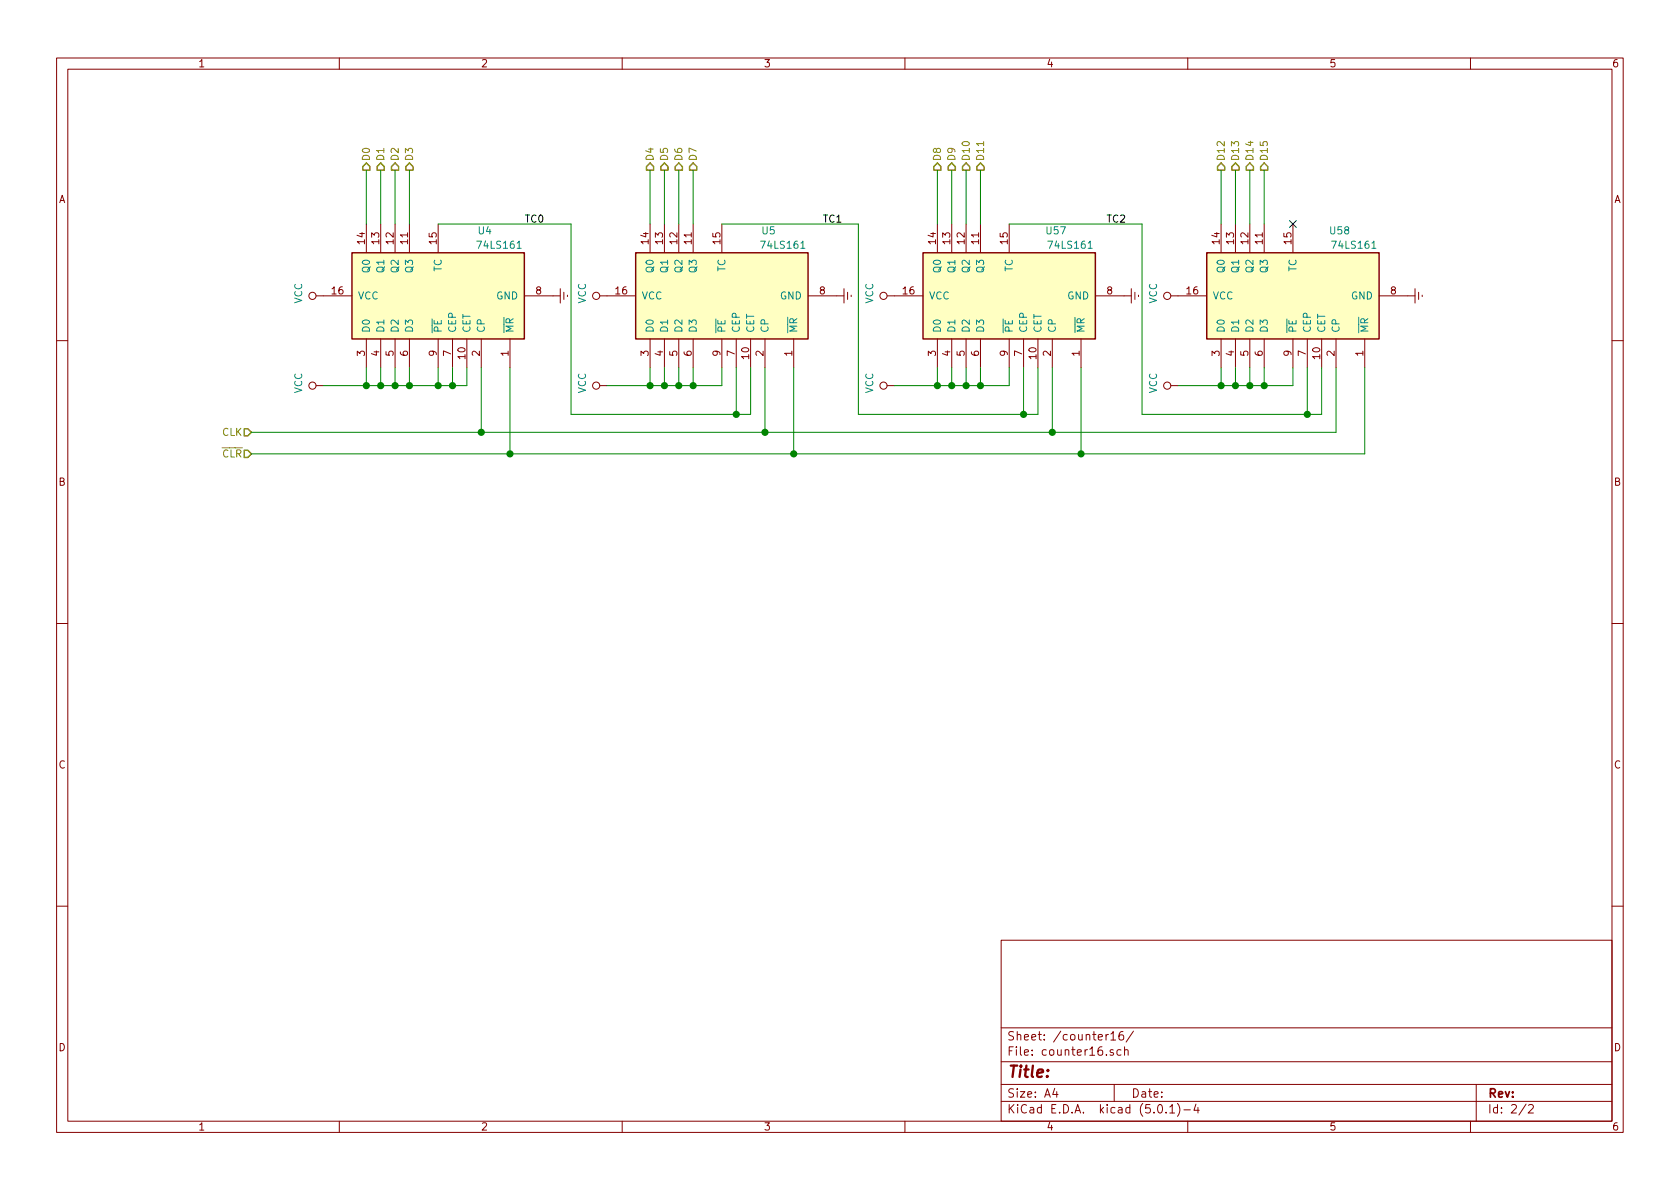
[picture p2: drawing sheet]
<svg xmlns="http://www.w3.org/2000/svg" width="297mm" height="210mm" viewBox="0 0 297 210" stroke-linecap="round" stroke-linejoin="round" font-family="sans-serif">
<g fill="none" stroke="#840000" stroke-width=".18">
<path d="M10 10.3h277v189.9h-277zM12 12.2h273v186.1h-273zM60 10.3v1.9M110 10.3v1.9M160 10.3v1.9M210 10.3v1.9M260 10.3v1.9M64.8 39.6v5.1M67.3 39.6v5.1M69.8 39.6v5.1M72.4 39.6v5.1M77.5 39.6v5.1"/>
<path d="M114.9 39.6v5.1M117.5 39.6v5.1M120 39.6v5.1M122.6 39.6v5.1M127.6 39.6v5.1M165.7 39.6v5.1M168.3 39.6v5.1M170.8 39.6v5.1M173.4 39.6v5.1M178.4 39.6v5.1M215.9 39.6v5.1M218.4 39.6v5.1"/>
<path d="M221 39.6v5.1M223.5 39.6v5.1M228.6 39.6v5.1M55.9 52.3h6.3M64.8 59.9v5.1M67.3 59.9v5.1M69.8 59.9v5.1M72.4 59.9v5.1M77.5 59.9v5.1M80 59.9v5.1M82.5 59.9v5.1M85.1 59.9v5.1"/>
<path d="M90.2 59.9v5.1M92.7 52.3h6.4M99.1 51v2.6M99.7 51.7v1.3M100.3 52.2v.2M106 52.3h6.4M114.9 59.9v5.1M117.5 59.9v5.1M120 59.9v5.1M122.6 59.9v5.1M127.6 59.9v5.1M130.2 59.9v5.1"/>
<path d="M132.7 59.9v5.1M135.3 59.9v5.1M140.3 59.9v5.1M142.9 52.3h6.3M149.2 51v2.6M149.9 51.7v1.3M150.5 52.2v.2M156.8 52.3h6.4M165.7 59.9v5.1M168.3 59.9v5.1M170.8 59.9v5.1M173.4 59.9v5.1"/>
<path d="M178.4 59.9v5.1M181 59.9v5.1M183.5 59.9v5.1M186.1 59.9v5.1M191.1 59.9v5.1M193.7 52.3h6.3M200 51v2.6M200.7 51.7v1.3M201.3 52.2v.2M207 52.3h6.4M215.9 59.9v5.1M218.4 59.9v5.1"/>
<path d="M221 59.9v5.1M223.5 59.9v5.1M228.6 59.9v5.1M231.1 59.9v5.1M233.7 59.9v5.1M236.2 59.9v5.1M241.3 59.9v5.1M243.8 52.3h6.4M250.2 51v2.6M250.8 51.7v1.3M251.5 52.2v.2M10 60.2h2"/>
<path d="M55.9 68.2h1.2M106 68.2h1.3M156.8 68.2h1.3M207 68.2h1.3M285 60.2h2M10 110.3h2M285 110.3h2M10 160.2h2M177 166.3h108v32h-108zM285 160.2h2M60 198.3v1.9M110 198.3v1.9"/>
<path d="M160 198.3v1.9M177 194.8h108M177 191.8h108M177 187.8h108M177 181.8h108M186.5 192.5l-.4 1h1M186.8 193v1M196 182.9l-.3 .1-.1 .2M196.4 182.8l.4-.4v1.5M196.4 183.9h.9M196.8 185.7l-.3-.1-.2 .2v.2l.5 .2v.3h-.5M197 191.8v3"/>
<path d="M198.2 185.7l-.4-.1-.3 .3 .1 .6h.6M198.6 182.4a.59 .59 0 0 0-.8 .7v.5l.2 .2 .4 .1 .2-.1 .1-.5-.1-.2-.5-.1-.3 .3M198.8 185.7l.3-.1 .3 .1 .1 .9M198.8 185.1v1.5M200.4 182.3l-1.3 2M204.8 195.5l.4-.2a.94 .94 0 0 1 0 1.5 .79 .79 0 0 1-.4-1.3zM206.2 196.7v.1M206.8 195.8l.5-.5v1.5M206.8 196.8h.9M208.2 195.1a1.71 1.71 0 0 1 0 2.3M209.3 196.3h1.2M210 198.3v1.9"/>
<path d="M211.5 195.2l-.4 1.1h.9M211.8 195.8v1M260 198.3v1.9M261 191.8v6.5M269.8 195.2l-1.2 2M270.3 195.5l.2-.2h.3l.3 .5-.9 1h.9"/>
<circle cx="55.2" cy="52.3" r=".63"/>
<circle cx="105.4" cy="52.3" r=".63"/>
<circle cx="156.2" cy="52.3" r=".63"/>
<circle cx="206.4" cy="52.3" r=".63"/>
<circle cx="55.2" cy="68.2" r=".63"/>
<circle cx="105.4" cy="68.2" r=".63"/>
<circle cx="156.2" cy="68.2" r=".63"/>
<circle cx="206.4" cy="68.2" r=".63"/>
</g>
<g fill="#ffffc2" stroke="#ffffc2" stroke-width=".18">
<path d="M62.2 44.7h30.5v15.2h-30.5z"/>
<path d="M112.4 44.7h30.5v15.2h-30.5z"/>
<path d="M163.2 44.7h30.5v15.2h-30.5z"/>
<path d="M213.4 44.7h30.4v15.2h-30.4z"/>
</g>
<path d="M62.2 44.7h30.5v15.2h-30.5zM112.4 44.7h30.5v15.2h-30.5zM163.2 44.7h30.5v15.2h-30.5zM213.4 44.7h30.4v15.2h-30.4z" fill="none" stroke="#840000" stroke-width=".25"/>
<path d="M91.4 43.9h.8M141.6 43.9h.7M192.4 43.9h.7M242.6 43.9h.7" fill="none" stroke="#008484" stroke-width=".18"/>
<g fill="none" stroke="#008400" stroke-width=".18">
<path d="M64.8 30.1v9.5M67.3 30.1v9.5M69.8 30.1v9.5M72.4 30.1v9.5M77.5 39.6h23.5v33.7h31.7v-8.3M114.9 30.1v9.5M117.5 30.1v9.5M120 30.1v9.5M122.6 30.1v9.5M127.6 39.6h24.2v33.7h31.7v-8.3M165.7 30.1v9.5M168.3 30.1v9.5"/>
<path d="M170.8 30.1v9.5M173.4 30.1v9.5M178.4 39.6h23.5v33.7h31.8v-8.3M215.9 30.1v9.5M218.4 30.1v9.5M221 30.1v9.5M223.5 30.1v9.5M64.8 65v3.2M67.3 65v3.2M69.8 65v3.2M72.4 65v3.2M77.5 65v3.2"/>
<path d="M80 65v3.2M82.5 65v3.2h-25.4M85.1 65v11.4M90.2 65v15.3M114.9 65v3.2M117.5 65v3.2M120 65v3.2M122.6 65v3.2M127.6 65v3.2h-20.3M130.2 65v8.3M135.3 65v11.4M140.3 65v15.3"/>
<path d="M165.7 65v3.2M168.3 65v3.2M170.8 65v3.2M173.4 65v3.2M178.4 65v3.2h-20.3M181 65v8.3M186.1 65v11.4M191.1 65v15.3M215.9 65v3.2M218.4 65v3.2M221 65v3.2M223.5 65v3.2"/>
<path d="M228.6 65v3.2h-20.3M231.1 65v8.3M236.2 65v11.4h-191.8M241.3 65v15.3h-196.9"/>
</g>
<g fill="#008400" stroke="#008400" stroke-width=".25">
<circle cx="64.8" cy="68.2" r=".51"/>
<circle cx="67.3" cy="68.2" r=".51"/>
<circle cx="69.9" cy="68.2" r=".51"/>
<circle cx="72.4" cy="68.2" r=".51"/>
<circle cx="77.5" cy="68.2" r=".51"/>
<circle cx="80" cy="68.2" r=".51"/>
<circle cx="114.9" cy="68.2" r=".51"/>
<circle cx="117.5" cy="68.2" r=".51"/>
<circle cx="120" cy="68.2" r=".51"/>
<circle cx="122.6" cy="68.2" r=".51"/>
<circle cx="165.7" cy="68.2" r=".51"/>
<circle cx="168.3" cy="68.2" r=".51"/>
<circle cx="170.8" cy="68.2" r=".51"/>
<circle cx="173.4" cy="68.2" r=".51"/>
<circle cx="215.9" cy="68.2" r=".51"/>
<circle cx="218.4" cy="68.2" r=".51"/>
<circle cx="221" cy="68.2" r=".51"/>
<circle cx="223.5" cy="68.2" r=".51"/>
<circle cx="231.1" cy="73.3" r=".51"/>
<circle cx="130.2" cy="73.3" r=".51"/>
<circle cx="181" cy="73.3" r=".51"/>
<circle cx="186.1" cy="76.4" r=".51"/>
<circle cx="85.1" cy="76.4" r=".51"/>
<circle cx="191.1" cy="80.3" r=".51"/>
<circle cx="135.3" cy="76.4" r=".51"/>
<circle cx="140.3" cy="80.3" r=".51"/>
<circle cx="90.2" cy="80.3" r=".51"/>
</g>
<g fill="none" stroke="#848400" stroke-width=".25">
<path d="M64.1 29.5l.7-.7 .6 .7v.6h-1.3zM67.3 28.8l.6 .7v.6h-1.2v-.6zM69.8 28.8l.7 .7v.6h-1.3v-.6zM72.4 28.8l.6 .7v.6h-1.2v-.6zM114.9 28.8l.7 .7v.6h-1.3v-.6zM117.5 28.8l.6 .7v.6h-1.3v-.6zM119.4 29.5l.6-.7 .6 .7v.6h-1.2zM122.6 28.8l.6 .7v.6h-1.3v-.6zM165.7 28.8l.7 .7v.6h-1.3v-.6zM168.3 28.8l.6 .7v.6h-1.3v-.6zM170.8 28.8l.6 .7v.6h-1.2v-.6zM173.4 28.8l.6 .7v.6h-1.3v-.6z"/>
<path d="M215.9 28.8l.6 .7v.6h-1.2v-.6zM218.4 28.8l.7 .7v.6h-1.3v-.6zM221 28.8l.6 .7v.6h-1.3v-.6zM223.5 28.8l.7 .7v.6h-1.3v-.6zM43.2 75.8h.6l.6 .6-.6 .7h-.6zM43.2 79.6h.6l.6 .7-.6 .6h-.6z"/>
</g>
<path d="M173.9 25v.7" fill="none" stroke="#848400" stroke-width=".18"/>
<path d="M228 39l1.2 1.2M229.2 39l-1.2 1.2" fill="none" stroke="#000084" stroke-width=".18"/>
<text font-size="2.8" fill="#840000" x="178" y="190.5">Title:</text>
<g font-size="2.1" fill="#840000">
<text x="178" y="184">Sheet: /counter16/</text>
<text x="178" y="186.7">File: counter16.sch</text>
<text x="178" y="196.9">KiCad E.D.A. kicad (5.0.1)-4</text>
<text x="178" y="194.1">Size: A4</text>
<text x="200" y="194.1">Date:</text>
<text x="263" y="194.1">Rev:</text>
<text x="263" y="196.9">Id: 2/2</text>
</g>
<g font-size="1.8" fill="#840000">
<text x="35" y="11.9">1</text>
<text x="85" y="11.9">2</text>
<text x="135" y="11.9">3</text>
<text x="185" y="11.9">4</text>
<text x="235" y="11.9">5</text>
<text x="285" y="11.9">6</text>
<text x="10.4" y="35.9">A</text>
<text x="285.4" y="35.9">A</text>
<text x="64.5" y="43.1" transform="rotate(-90 64.5 43.1)">14</text>
<text x="67.1" y="43.1" transform="rotate(-90 67.1 43.1)">13</text>
<text x="69.6" y="43.1" transform="rotate(-90 69.6 43.1)">12</text>
<text x="72.1" y="43.1" transform="rotate(-90 72.1 43.1)">11</text>
<text x="77.2" y="43.1" transform="rotate(-90 77.2 43.1)">15</text>
<text x="114.7" y="43.1" transform="rotate(-90 114.7 43.1)">14</text>
<text x="117.2" y="43.1" transform="rotate(-90 117.2 43.1)">13</text>
<text x="119.8" y="43.1" transform="rotate(-90 119.8 43.1)">12</text>
<text x="122.3" y="43.1" transform="rotate(-90 122.3 43.1)">11</text>
<text x="127.4" y="43.1" transform="rotate(-90 127.4 43.1)">15</text>
<text x="165.5" y="43.1" transform="rotate(-90 165.5 43.1)">14</text>
<text x="168" y="43.1" transform="rotate(-90 168 43.1)">13</text>
<text x="170.6" y="43.1" transform="rotate(-90 170.6 43.1)">12</text>
<text x="173.1" y="43.1" transform="rotate(-90 173.1 43.1)">11</text>
<text x="178.2" y="43.1" transform="rotate(-90 178.2 43.1)">15</text>
<text x="215.6" y="43.1" transform="rotate(-90 215.6 43.1)">14</text>
<text x="218.2" y="43.1" transform="rotate(-90 218.2 43.1)">13</text>
<text x="220.7" y="43.1" transform="rotate(-90 220.7 43.1)">12</text>
<text x="223.3" y="43.1" transform="rotate(-90 223.3 43.1)">11</text>
<text x="228.3" y="43.1" transform="rotate(-90 228.3 43.1)">15</text>
<text x="58.7" y="52.1">16</text>
<text x="94.8" y="52.1">8</text>
<text x="108.9" y="52.1">16</text>
<text x="144.9" y="52.1">8</text>
<text x="159.7" y="52.1">16</text>
<text x="195.7" y="52.1">8</text>
<text x="209.9" y="52.1">16</text>
<text x="245.9" y="52.1">8</text>
<text x="64.5" y="63" transform="rotate(-90 64.5 63)">3</text>
<text x="67.1" y="63" transform="rotate(-90 67.1 63)">4</text>
<text x="69.6" y="63" transform="rotate(-90 69.6 63)">5</text>
<text x="72.1" y="63" transform="rotate(-90 72.1 63)">6</text>
<text x="77.2" y="63" transform="rotate(-90 77.2 63)">9</text>
<text x="79.8" y="63" transform="rotate(-90 79.8 63)">7</text>
<text x="82.3" y="63.4" transform="rotate(-90 82.3 63.4)">10</text>
<text x="84.8" y="63" transform="rotate(-90 84.8 63)">2</text>
<text x="89.9" y="63" transform="rotate(-90 89.9 63)">1</text>
<text x="114.7" y="63" transform="rotate(-90 114.7 63)">3</text>
<text x="117.2" y="63" transform="rotate(-90 117.2 63)">4</text>
<text x="119.8" y="63" transform="rotate(-90 119.8 63)">5</text>
<text x="122.3" y="63" transform="rotate(-90 122.3 63)">6</text>
<text x="127.4" y="63" transform="rotate(-90 127.4 63)">9</text>
<text x="129.9" y="63" transform="rotate(-90 129.9 63)">7</text>
<text x="132.5" y="63.4" transform="rotate(-90 132.5 63.4)">10</text>
<text x="135" y="63" transform="rotate(-90 135 63)">2</text>
<text x="140.1" y="63" transform="rotate(-90 140.1 63)">1</text>
<text x="165.5" y="63" transform="rotate(-90 165.5 63)">3</text>
<text x="168" y="63" transform="rotate(-90 168 63)">4</text>
<text x="170.6" y="63" transform="rotate(-90 170.6 63)">5</text>
<text x="173.1" y="63" transform="rotate(-90 173.1 63)">6</text>
<text x="178.2" y="63" transform="rotate(-90 178.2 63)">9</text>
<text x="180.7" y="63" transform="rotate(-90 180.7 63)">7</text>
<text x="183.3" y="63.4" transform="rotate(-90 183.3 63.4)">10</text>
<text x="185.8" y="63" transform="rotate(-90 185.8 63)">2</text>
<text x="190.9" y="63" transform="rotate(-90 190.9 63)">1</text>
<text x="215.6" y="63" transform="rotate(-90 215.6 63)">3</text>
<text x="218.2" y="63" transform="rotate(-90 218.2 63)">4</text>
<text x="220.7" y="63" transform="rotate(-90 220.7 63)">5</text>
<text x="223.3" y="63" transform="rotate(-90 223.3 63)">6</text>
<text x="228.3" y="63" transform="rotate(-90 228.3 63)">9</text>
<text x="230.9" y="63" transform="rotate(-90 230.9 63)">7</text>
<text x="233.4" y="63.4" transform="rotate(-90 233.4 63.4)">10</text>
<text x="236" y="63" transform="rotate(-90 236 63)">2</text>
<text x="241" y="63" transform="rotate(-90 241 63)">1</text>
<text x="10.4" y="85.9">B</text>
<text x="285.4" y="85.9">B</text>
<text x="10.4" y="135.9">C</text>
<text x="285.4" y="135.9">C</text>
<text x="10.4" y="185.9">D</text>
<text x="285.4" y="185.9">D</text>
<text x="35" y="199.9">1</text>
<text x="85" y="199.9">2</text>
<text x="135" y="199.9">3</text>
<text x="185" y="199.9">4</text>
<text x="235" y="199.9">5</text>
<text x="285" y="199.9">6</text>
</g>
<g font-size="1.8" fill="#848400">
<text x="65.4" y="28.6" transform="rotate(-90 65.4 28.6)">D0</text>
<text x="67.9" y="28.6" transform="rotate(-90 67.9 28.6)">D1</text>
<text x="70.5" y="28.6" transform="rotate(-90 70.5 28.6)">D2</text>
<text x="73" y="28.6" transform="rotate(-90 73 28.6)">D3</text>
<text x="115.6" y="28.6" transform="rotate(-90 115.6 28.6)">D4</text>
<text x="118.1" y="28.6" transform="rotate(-90 118.1 28.6)">D5</text>
<text x="120.6" y="28.6" transform="rotate(-90 120.6 28.6)">D6</text>
<text x="123.2" y="28.6" transform="rotate(-90 123.2 28.6)">D7</text>
<text x="166.4" y="28.6" transform="rotate(-90 166.4 28.6)">D8</text>
<text x="168.9" y="28.6" transform="rotate(-90 168.9 28.6)">D9</text>
<text x="171.4" y="28.6" transform="rotate(-90 171.4 28.6)">D10</text>
<text x="174" y="28.6" transform="rotate(-90 174 28.6)">D11</text>
<text x="216.5" y="28.6" transform="rotate(-90 216.5 28.6)">D12</text>
<text x="219.1" y="28.6" transform="rotate(-90 219.1 28.6)">D13</text>
<text x="221.6" y="28.6" transform="rotate(-90 221.6 28.6)">D14</text>
<text x="224.2" y="28.6" transform="rotate(-90 224.2 28.6)">D15</text>
<text x="39.3" y="77.1">CLK</text>
<text x="39.3" y="80.9">CLR</text>
</g>
<g font-size="1.8" fill="#008484">
<text x="84.6" y="41.4">U4</text>
<text x="134.8" y="41.4">U5</text>
<text x="185.1" y="41.4">U57</text>
<text x="235.2" y="41.4">U58</text>
<text x="84.7" y="44">74LS161</text>
<text x="134.8" y="44">74LS161</text>
<text x="185.6" y="44">74LS161</text>
<text x="235.8" y="44">74LS161</text>
<text x="53.4" y="53.7" transform="rotate(-90 53.4 53.7)">VCC</text>
<text x="63.2" y="53">VCC</text>
<text x="65.4" y="48.1" transform="rotate(-90 65.4 48.1)">Q0</text>
<text x="67.9" y="48.1" transform="rotate(-90 67.9 48.1)">Q1</text>
<text x="70.5" y="48.1" transform="rotate(-90 70.5 48.1)">Q2</text>
<text x="73" y="48.1" transform="rotate(-90 73 48.1)">Q3</text>
<text x="78.1" y="48.1" transform="rotate(-90 78.1 48.1)">TC</text>
<text x="87.8" y="53">GND</text>
<text x="103.6" y="53.7" transform="rotate(-90 103.6 53.7)">VCC</text>
<text x="113.4" y="53">VCC</text>
<text x="115.6" y="48.1" transform="rotate(-90 115.6 48.1)">Q0</text>
<text x="118.1" y="48.1" transform="rotate(-90 118.1 48.1)">Q1</text>
<text x="120.6" y="48.1" transform="rotate(-90 120.6 48.1)">Q2</text>
<text x="123.2" y="48.1" transform="rotate(-90 123.2 48.1)">Q3</text>
<text x="128.3" y="48.1" transform="rotate(-90 128.3 48.1)">TC</text>
<text x="137.9" y="53">GND</text>
<text x="154.4" y="53.7" transform="rotate(-90 154.4 53.7)">VCC</text>
<text x="164.2" y="53">VCC</text>
<text x="166.4" y="48.1" transform="rotate(-90 166.4 48.1)">Q0</text>
<text x="168.9" y="48.1" transform="rotate(-90 168.9 48.1)">Q1</text>
<text x="171.4" y="48.1" transform="rotate(-90 171.4 48.1)">Q2</text>
<text x="174" y="48.1" transform="rotate(-90 174 48.1)">Q3</text>
<text x="179.1" y="48.1" transform="rotate(-90 179.1 48.1)">TC</text>
<text x="188.7" y="53">GND</text>
<text x="204.6" y="53.7" transform="rotate(-90 204.6 53.7)">VCC</text>
<text x="214.4" y="53">VCC</text>
<text x="216.5" y="48.1" transform="rotate(-90 216.5 48.1)">Q0</text>
<text x="219.1" y="48.1" transform="rotate(-90 219.1 48.1)">Q1</text>
<text x="221.6" y="48.1" transform="rotate(-90 221.6 48.1)">Q2</text>
<text x="224.2" y="48.1" transform="rotate(-90 224.2 48.1)">Q3</text>
<text x="229.2" y="48.1" transform="rotate(-90 229.2 48.1)">TC</text>
<text x="238.9" y="53">GND</text>
<text x="65.4" y="58.9" transform="rotate(-90 65.4 58.9)">D0</text>
<text x="67.9" y="58.9" transform="rotate(-90 67.9 58.9)">D1</text>
<text x="70.5" y="58.9" transform="rotate(-90 70.5 58.9)">D2</text>
<text x="73" y="58.9" transform="rotate(-90 73 58.9)">D3</text>
<text x="78.1" y="58.9" transform="rotate(-90 78.1 58.9)">PE</text>
<text x="80.6" y="58.9" transform="rotate(-90 80.6 58.9)">CEP</text>
<text x="83.2" y="58.9" transform="rotate(-90 83.2 58.9)">CET</text>
<text x="85.7" y="58.9" transform="rotate(-90 85.7 58.9)">CP</text>
<text x="90.8" y="58.9" transform="rotate(-90 90.8 58.9)">MR</text>
<text x="115.6" y="58.9" transform="rotate(-90 115.6 58.9)">D0</text>
<text x="118.1" y="58.9" transform="rotate(-90 118.1 58.9)">D1</text>
<text x="120.6" y="58.9" transform="rotate(-90 120.6 58.9)">D2</text>
<text x="123.2" y="58.9" transform="rotate(-90 123.2 58.9)">D3</text>
<text x="128.3" y="58.9" transform="rotate(-90 128.3 58.9)">PE</text>
<text x="130.8" y="58.9" transform="rotate(-90 130.8 58.9)">CEP</text>
<text x="133.3" y="58.9" transform="rotate(-90 133.3 58.9)">CET</text>
<text x="135.9" y="58.9" transform="rotate(-90 135.9 58.9)">CP</text>
<text x="141" y="58.9" transform="rotate(-90 141 58.9)">MR</text>
<text x="166.4" y="58.9" transform="rotate(-90 166.4 58.9)">D0</text>
<text x="168.9" y="58.9" transform="rotate(-90 168.9 58.9)">D1</text>
<text x="171.4" y="58.9" transform="rotate(-90 171.4 58.9)">D2</text>
<text x="174" y="58.9" transform="rotate(-90 174 58.9)">D3</text>
<text x="179.1" y="58.9" transform="rotate(-90 179.1 58.9)">PE</text>
<text x="181.6" y="58.9" transform="rotate(-90 181.6 58.9)">CEP</text>
<text x="184.1" y="58.9" transform="rotate(-90 184.1 58.9)">CET</text>
<text x="186.7" y="58.9" transform="rotate(-90 186.7 58.9)">CP</text>
<text x="191.8" y="58.9" transform="rotate(-90 191.8 58.9)">MR</text>
<text x="216.5" y="58.9" transform="rotate(-90 216.5 58.9)">D0</text>
<text x="219.1" y="58.9" transform="rotate(-90 219.1 58.9)">D1</text>
<text x="221.6" y="58.9" transform="rotate(-90 221.6 58.9)">D2</text>
<text x="224.2" y="58.9" transform="rotate(-90 224.2 58.9)">D3</text>
<text x="229.2" y="58.9" transform="rotate(-90 229.2 58.9)">PE</text>
<text x="231.8" y="58.9" transform="rotate(-90 231.8 58.9)">CEP</text>
<text x="234.3" y="58.9" transform="rotate(-90 234.3 58.9)">CET</text>
<text x="236.9" y="58.9" transform="rotate(-90 236.9 58.9)">CP</text>
<text x="241.9" y="58.9" transform="rotate(-90 241.9 58.9)">MR</text>
<text x="53.4" y="69.6" transform="rotate(-90 53.4 69.6)">VCC</text>
<text x="103.6" y="69.6" transform="rotate(-90 103.6 69.6)">VCC</text>
<text x="154.4" y="69.6" transform="rotate(-90 154.4 69.6)">VCC</text>
<text x="204.6" y="69.6" transform="rotate(-90 204.6 69.6)">VCC</text>
</g>
<g font-size="1.8">
<text x="92.7" y="39.4">TC0</text>
<text x="145.4" y="39.4">TC1</text>
<text x="195.6" y="39.4">TC2</text>
</g>
</svg>
